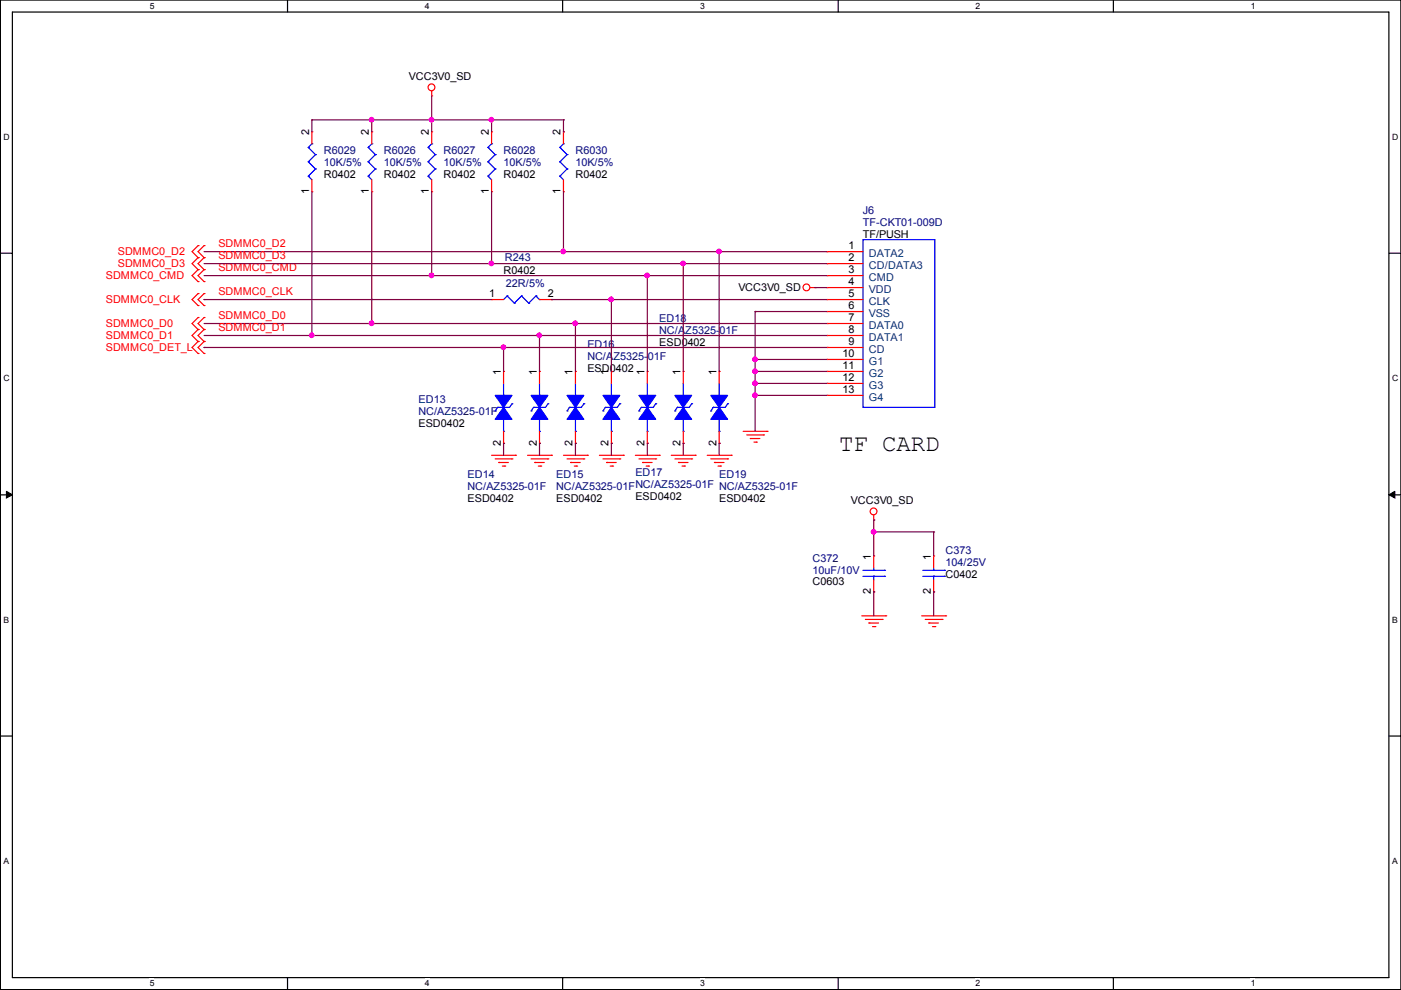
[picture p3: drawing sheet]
<svg xmlns="http://www.w3.org/2000/svg" width="297mm" height="210mm" viewBox="0 0 297 210" stroke-linecap="round" stroke-linejoin="round" font-family="sans-serif">
<path d="M.1 0h296.9v209.8h-296.9zM2.6 2.6h291.9v204.7h-291.9z" fill="none" stroke="#000" stroke-width=".25"/>
<g fill="#fff">
<path d="M31.7 .3h1v1.9h-1z"/>
<path d="M31.7 207.5h1v2h-1z"/>
</g>
<path d="M61 0v2.6M61 207.3v2.5" fill="none" stroke="#000" stroke-width=".25"/>
<g fill="#fff">
<path d="M90.1 .3h.9v1.9h-.9z"/>
<path d="M90.1 207.5h.9v2h-.9z"/>
</g>
<path d="M119.3 0v2.6M119.3 207.3v2.5" fill="none" stroke="#000" stroke-width=".25"/>
<g fill="#fff">
<path d="M148.4 .3h1v1.9h-1z"/>
<path d="M148.4 207.5h1v2h-1z"/>
</g>
<path d="M177.7 0v2.6M177.7 207.3v2.5" fill="none" stroke="#000" stroke-width=".25"/>
<g fill="#fff">
<path d="M206.8 .3h1v1.9h-1z"/>
<path d="M206.8 207.5h1v2h-1z"/>
</g>
<path d="M236.1 0v2.6M236.1 207.3v2.5" fill="none" stroke="#000" stroke-width=".25"/>
<g fill="#fff">
<path d="M265.2 .3h.9v1.9h-.9z"/>
<path d="M265.2 207.5h.9v2h-.9z"/>
<path d="M.8 28.1h1.1v2h-1.1z"/>
<path d="M295.1 28.1h1.2v2h-1.2z"/>
<path d="M.8 79.3h1.1v1.9h-1.1z"/>
<path d="M295.1 79.3h1.2v1.9h-1.2z"/>
</g>
<path d="M.1 53.7h2.5M294.5 53.7h2.5" fill="none" stroke="#000" stroke-width=".25"/>
<g fill="#fff">
<path d="M.8 130.5h1.1v1.9h-1.1z"/>
<path d="M295.1 130.5h1.1v1.9h-1.1z"/>
</g>
<path d="M.1 104.9h2.5M294.5 104.9h2.5" fill="none" stroke="#000" stroke-width=".25"/>
<path d="M1.4 104.2l1.2 .7-1.2 .7zM294.5 104.9l1.2-.7v1.4z" fill="#000" stroke="#000" stroke-width=".21"/>
<g fill="#fff">
<path d="M.8 181.6h1v2h-1z"/>
<path d="M295.1 181.6h1.1v2h-1.1z"/>
</g>
<path d="M.1 156.1h2.5M294.5 156.1h2.5" fill="none" stroke="#000" stroke-width=".25"/>
<g fill="none" stroke="#f00" stroke-width=".25">
<path d="M91.5 19.3v1M66.1 28h.1M66.1 28v2.5M66.1 38.1v2.6M78.8 28h.1M78.8 28v2.5M78.8 38.1v2.6M91.5 20.3h.1M91.5 28h.1M91.5 28v2.5M91.5 38.1v2.6M104.2 28h.1"/>
<path d="M104.2 28v2.5M104.2 38.1v2.6M119.5 28h.1M119.5 28v2.5M119.5 38.1v2.6M42 52.1h.1M42 54.6h.1M42 57.2h.1M42 59.7h.1M42 52.1l-1.3 1.3 1.3 1.2M42 54.6l-1.3 1.3 1.3 1.3M42 57.2l-1.3 1.2 1.3 1.3"/>
<path d="M43.3 52.1h.1M43.3 54.6h.1M43.3 57.2h.1M43.3 59.7h.1M43.3 52.1l-1.3 1.3 1.3 1.2M43.3 54.6l-1.3 1.3 1.3 1.3M43.3 57.2l-1.3 1.2 1.3 1.3M66.1 40.7h.1M78.8 40.7h.1M91.5 40.7h.1M104.2 40.7h.1M119.5 40.7h.1"/>
<path d="M175.3 55.9h.1M175.3 58.4h.1M175.3 53.4h.1M175.3 55.9h7.7M175.3 58.4h7.7M175.3 53.4h7.7M42 62.2h.1M42 64.8h.1M42 67.3h.1M42 69.9h.1M42 72.4h.1M42 74.9h.1"/>
<path d="M42 62.2l-1.3 1.3 1.3 1.3M42 67.3l-1.3 1.3 1.3 1.3M42 69.9l-1.3 1.2 1.3 1.3M42 72.4l-1.3 1.3 1.3 1.2M43.3 62.2h.1M43.3 64.8h.1M43.3 67.3h.1M43.3 69.9h.1M43.3 72.4h.1M43.3 74.9h.1M43.3 62.2l-1.3 1.3 1.3 1.3M43.3 67.3l-1.3 1.3 1.3 1.3"/>
<path d="M43.3 69.9l-1.3 1.2 1.3 1.3M43.3 72.4l-1.3 1.3 1.3 1.2M104.2 63.5h.1M104.2 63.5h2.6M106.8 78.8h.1M106.8 78.8v2.5M114.4 78.8h.1M114.4 78.8v2.5M114.4 63.5h2.5M116.9 63.5h.1M122 78.8h.1M122 78.8v2.5"/>
<path d="M129.6 78.8h.1M129.6 78.8v2.5M137.2 78.8h.1M137.2 78.8v2.5M144.9 78.8h.1M144.9 78.8v2.5M152.5 78.8h.1M152.5 78.8v2.5M171.8 61h1M172.8 61h.1M175.3 61h.1M175.3 63.5h.1"/>
<path d="M175.3 66.1h.1M175.3 68.6h.1M175.3 71.1h.1M175.3 73.7h.1M175.3 76.2h.1M175.3 78.8h.1M175.3 61h7.7M175.3 63.5h7.7M175.3 66.1h7.7M175.3 68.6h7.7M175.3 71.1h7.7M175.3 73.7h7.7"/>
<path d="M175.3 76.2h7.7M175.3 78.8h7.7M104.2 96.5h5.1M105 97.3h3.5M105.7 98.1h.1M105.7 98.1h2.1M106.5 98.8h.5M106.8 94h.1M106.8 91.5v2.5M107 98.8h.1M108.5 97.3h.1M109.3 96.5h.1"/>
<path d="M111.8 96.5h5.1M112.6 97.3h3.6M113.4 98.1h.1M113.4 98.1h2M114.1 98.8h.5M114.4 94h.1M114.4 91.5v2.5M114.6 98.8h.1M116.2 97.3h.1M116.9 96.5h.1M119.5 96.5h5M120.2 97.3h3.6"/>
<path d="M121 98.1h.1M121 98.1h2M121.8 98.8h.5M122 94h.1M122 91.5v2.5M122.3 98.8h.1M123.8 97.3h.1M124.5 96.5h.1M127.1 96.5h5.1M127.8 97.3h3.6M128.6 98.1h.1M128.6 98.1h2"/>
<path d="M129.4 98.8h.5M129.6 94h.1M129.6 91.5v2.5M129.9 98.8h.1M131.4 97.3h.1M132.2 96.5h.1M134.7 96.5h5.1M135.5 97.3h3.5M136.2 98.1h.1M136.2 98.1h2.1M137 98.8h.5M137.2 94h.1"/>
<path d="M137.2 91.5v2.5M137.5 98.8h.1M139 97.3h.1M139.8 96.5h.1M142.3 96.5h5.1M143.1 97.3h3.5M143.8 98.1h.1M143.8 98.1h2.1M144.6 98.8h.5M144.9 94h.1M144.9 91.5v2.5M145.1 98.8h.1"/>
<path d="M146.6 97.3h.1M147.4 96.5h.1M149.9 96.5h5.1M150.7 97.3h3.6M151.5 98.1h.1M151.5 98.1h2M152.2 98.8h.5M152.5 94h.1M152.5 91.5v2.5M152.7 98.8h.1M154.3 97.3h.1M155 96.5h.1"/>
<path d="M157.6 91.5h5M158.3 92.2h3.6M159.1 93h.1M159.1 93h2M159.9 93.7h.5M160.4 93.7h.1M161.9 92.2h.1M162.6 91.5h.1M175.3 81.3h.1M175.3 83.8h.1M175.3 81.3h7.7M175.3 83.8h7.7"/>
<path d="M185.3 110.3h.1M185.3 117.9h.1M185.3 109.2v1.1M185.3 117.9v2.5M198 117.9h.1M198 117.9v2.5M182.7 130.6h5.1M183.5 131.3h3.5M184.2 132.1h.1M184.2 132.1h2.1M185 132.9h.5M185.3 125.5h.1"/>
<path d="M185.3 123v2.5M185.5 132.9h.1M187 131.3h.1M187.8 130.6h.1M195.4 130.6h5.1M196.2 131.3h3.5M196.9 132.1h.1M196.9 132.1h2.1M197.7 132.9h.5M198 125.5h.1M198 123v2.5M198.2 132.9h.1"/>
<path d="M199.7 131.3h.1M200.5 130.6h.1"/>
<circle cx="91.5" cy="18.5" r=".72"/>
<circle cx="171" cy="60.9" r=".72"/>
<circle cx="185.2" cy="108.4" r=".72"/>
</g>
<g fill="none" stroke="#00f" stroke-width=".25">
<path d="M65.4 37.4h.1M65.4 34.3h.1M65.4 31.3h.1M65.4 37.4l.7 .7M65.4 34.3l1.5 1.5M65.4 31.3l1.5 1.5M66.1 30.5h.1M66.1 30.5l-.7 .8M66.9 35.8h.1M66.9 32.8h.1M66.9 35.8l-1.5 1.6M66.9 32.8l-1.5 1.5"/>
<path d="M78.1 37.4h.1M78.1 34.3h.1M78.1 31.3h.1M78.1 37.4l.7 .7M78.1 34.3l1.5 1.5M78.1 31.3l1.5 1.5M78.8 30.5h.1M78.8 30.5l-.7 .8M79.6 35.8h.1M79.6 32.8h.1M79.6 35.8l-1.5 1.6M79.6 32.8l-1.5 1.5"/>
<path d="M90.8 37.4h.1M90.8 34.3h.1M90.8 31.3h.1M90.8 37.4l.7 .7M90.8 34.3l1.5 1.5M90.8 31.3l1.5 1.5M91.5 30.5h.1M91.5 30.5l-.7 .8M92.3 35.8h.1M92.3 32.8h.1M92.3 35.8l-1.5 1.6M92.3 32.8l-1.5 1.5"/>
<path d="M103.5 37.4h.1M103.5 34.3h.1M103.5 31.3h.1M103.5 37.4l.7 .7M103.5 34.3l1.5 1.5M103.5 31.3l1.5 1.5M104.2 30.5h.1M104.2 30.5l-.7 .8M105 35.8h.1M105 32.8h.1M105 35.8l-1.5 1.6M105 32.8l-1.5 1.5"/>
<path d="M118.7 37.4h.1M118.7 34.3h.1M118.7 31.3h.1M118.7 37.4l.8 .7M118.7 34.3l1.5 1.5M118.7 31.3l1.5 1.5M119.5 30.5h.1M119.5 30.5l-.8 .8M120.2 35.8h.1M120.2 32.8h.1M120.2 35.8l-1.5 1.6M120.2 32.8l-1.5 1.5"/>
<path d="M183 50.8h15.2v35.6h-15.2zM107.5 62.8h.1M107.5 62.8l-.7 .7M107.5 62.8l1.6 1.5M109.1 64.3h.1M110.6 62.8h.1M110.6 62.8l-1.5 1.5M110.6 62.8l1.5 1.5M112.1 64.3h.1M113.6 62.8h.1M113.6 62.8l-1.5 1.5M113.6 62.8l.8 .7"/>
<path d="M114.4 63.5h.1M105 87.1h.1M105.5 86.4h.1M105.5 86.4l-.5 .7M106.8 83.8h.1M106.8 91.5h.1M106.8 81.3v2.5M106.8 88.9v2.6M108.5 85.6h.1M108.5 85.6l-.5 .8h-2.5M112.6 87.1h.1M113.1 86.4h.1"/>
<path d="M113.1 86.4l-.5 .7M114.4 83.8h.1M114.4 91.5h.1M114.4 81.3v2.5M114.4 88.9v2.6M116.2 85.6h.1M116.2 85.6l-.5 .8h-2.6M120.2 87.1h.1M120.7 86.4h.1M120.7 86.4l-.5 .7M122 83.8h.1M122 91.5h.1"/>
<path d="M122 81.3v2.5M122 88.9v2.6M123.8 85.6h.1M123.8 85.6l-.5 .8h-2.6M127.8 87.1h.1M128.4 86.4h.1M128.4 86.4l-.6 .7M129.6 83.8h.1M129.6 91.5h.1M129.6 81.3v2.5M129.6 88.9v2.6M131.4 85.6h.1"/>
<path d="M131.4 85.6l-.5 .8h-2.5M135.5 87.1h.1M136 86.4h.1M136 86.4l-.5 .7M137.2 83.8h.1M137.2 91.5h.1M137.2 81.3v2.5M137.2 88.9v2.6M139 85.6h.1M139 85.6l-.5 .8h-2.5M143.1 87.1h.1M143.6 86.4h.1"/>
<path d="M143.6 86.4l-.5 .7M144.9 83.8h.1M144.9 91.5h.1M144.9 81.3v2.5M144.9 88.9v2.6M146.6 85.6h.1M146.6 85.6l-.5 .8h-2.5M150.7 87.1h.1M151.2 86.4h.1M151.2 86.4l-.5 .7M152.5 83.8h.1M152.5 91.5h.1"/>
<path d="M152.5 81.3v2.5M152.5 88.9v2.6M154.3 85.6h.1M154.3 85.6l-.5 .8h-2.6M183 122.2h4.5M183 120.9h4.5M185.3 120.9h.1M185.3 122.2h.1M185.3 120.4v.5M185.3 122.2v.8M187.5 122.2h.1M187.5 120.9h.1"/>
<path d="M195.7 122.2h4.5M195.7 120.9h4.5M198 120.9h.1M198 122.2h.1M198 120.4v.5M198 122.2v.8M200.2 122.2h.1M200.2 120.9h.1"/>
</g>
<g fill="#00f" stroke="#00f" stroke-width=".25">
<path d="M127.8 83.8h3.6l-1.8 2.6z" fill-rule="evenodd"/>
<path d="M129.6 86.4l1.8 2.5h-3.6z" fill-rule="evenodd"/>
<path d="M112.6 83.8h3.6l-1.8 2.6z" fill-rule="evenodd"/>
<path d="M114.4 86.4l1.8 2.5h-3.6z" fill-rule="evenodd"/>
<path d="M150.7 83.8h3.6l-1.8 2.6z" fill-rule="evenodd"/>
<path d="M152.5 86.4l1.8 2.5h-3.6z" fill-rule="evenodd"/>
<path d="M105 83.8h3.5l-1.7 2.6z" fill-rule="evenodd"/>
<path d="M106.8 86.4l1.7 2.5h-3.5z" fill-rule="evenodd"/>
<path d="M135.5 83.8h3.5l-1.8 2.6z" fill-rule="evenodd"/>
<path d="M137.2 86.4l1.8 2.5h-3.5z" fill-rule="evenodd"/>
<path d="M120.2 83.8h3.6l-1.8 2.6z" fill-rule="evenodd"/>
<path d="M122 86.4l1.8 2.5h-3.6z" fill-rule="evenodd"/>
<path d="M143.1 83.8h3.5l-1.7 2.6z" fill-rule="evenodd"/>
<path d="M144.9 86.4l1.7 2.5h-3.5z" fill-rule="evenodd"/>
</g>
<g fill="none" stroke="#800040" stroke-width=".25">
<path d="M66.1 25.4h.1M66.1 25.4v2.6M66.1 25.4h53.4M78.8 25.4h.1M78.8 25.4v2.6M91.5 25.4h.1M91.5 20.3v7.7M104.2 25.4h.1M104.2 25.4v2.6M119.5 28h.1M119.5 25.4h.1M119.5 25.4v2.6"/>
<path d="M43.3 58.4h132M43.3 53.4h132M43.3 55.9h132M66.1 40.7v30.4M78.8 40.7v27.9M91.5 58.4h.1M91.5 40.7v17.7M104.2 55.9h.1M104.2 40.7v15.2M119.5 53.4h.1M119.5 40.7v12.7M137.2 58.4h.1"/>
<path d="M137.2 58.4v20.4M144.9 55.9h.1M144.9 55.9v22.9M152.5 53.4h.1M152.5 53.4v25.4M43.3 73.7h.1M43.3 63.5h.1M43.3 73.7h132M43.3 68.6h132M43.3 71.1h132M43.3 63.5h60.9M66.1 71.1h.1"/>
<path d="M78.8 68.6h.1M106.8 73.7h.1M106.8 73.7v5.1M114.4 71.1h.1M114.4 71.1v7.7M116.9 63.5h.1M116.9 63.5h58.4M122 68.6h.1M122 68.6v10.2M129.6 63.5h.1M129.6 63.5v15.3M160.1 78.8h.1"/>
<path d="M160.1 76.2h.1M160.1 66.1h.1M160.1 66.1v25.4M160.1 78.8h15.2M160.1 76.2h15.2M160.1 66.1h15.2M172.8 61h.1M172.8 61h2.5M106.8 94h.1M106.8 94v2.5M114.4 94h.1M114.4 94v2.5"/>
<path d="M122 94h.1M122 94v2.5M129.6 94h.1M129.6 94v2.5M137.2 94h.1M137.2 94v2.5M144.9 94h.1M144.9 94v2.5M152.5 94h.1M152.5 94v2.5M160.1 83.8h.1M160.1 81.3h.1"/>
<path d="M160.1 83.8h15.2M160.1 81.3h15.2M185.3 112.8h.1M185.3 110.3h.1M185.3 110.3v7.6M185.3 112.8h12.7M198 112.8h.1M198 112.8v5.1M185.3 125.5h.1M185.3 125.5v5.1M198 125.5h.1M198 125.5v5.1"/>
</g>
<g fill="#f0f" stroke="#f0f" stroke-width=".25">
<circle cx="137.2" cy="58.4" r=".47"/>
<circle cx="185.2" cy="112.7" r=".47"/>
<circle cx="160.1" cy="83.8" r=".47"/>
<circle cx="106.7" cy="73.6" r=".47"/>
<circle cx="122" cy="68.6" r=".47"/>
<circle cx="91.5" cy="58.4" r=".47"/>
<circle cx="114.3" cy="71.1" r=".47"/>
<circle cx="144.8" cy="55.9" r=".47"/>
<circle cx="160.1" cy="81.3" r=".47"/>
<circle cx="160.1" cy="78.7" r=".47"/>
<circle cx="160.1" cy="76.2" r=".47"/>
<circle cx="129.6" cy="63.5" r=".47"/>
<circle cx="104.2" cy="55.9" r=".47"/>
<circle cx="119.4" cy="53.3" r=".47"/>
<circle cx="152.4" cy="53.3" r=".47"/>
<circle cx="78.8" cy="68.6" r=".47"/>
<circle cx="66.1" cy="71.1" r=".47"/>
<circle cx="78.8" cy="25.4" r=".47"/>
<circle cx="91.5" cy="25.4" r=".47"/>
<circle cx="104.2" cy="25.4" r=".47"/>
</g>
<text font-size="5.1" x="177.9" y="95.6">TF CARD</text>
<g font-size="2.3">
<text x="86.7" y="16.9">VCC3V0_SD</text>
<text x="65.5" y="28.7" transform="rotate(-90 65.5 28.7)">2</text>
<text x="78.2" y="28.7" transform="rotate(-90 78.2 28.7)">2</text>
<text x="90.9" y="28.7" transform="rotate(-90 90.9 28.7)">2</text>
<text x="103.6" y="28.7" transform="rotate(-90 103.6 28.7)">2</text>
<text x="118.9" y="28.7" transform="rotate(-90 118.9 28.7)">2</text>
<text x="65.5" y="41.2" transform="rotate(-90 65.5 41.2)">1</text>
<text x="68.7" y="37.8">R0402</text>
<text x="78.2" y="41.2" transform="rotate(-90 78.2 41.2)">1</text>
<text x="81.4" y="37.8">R0402</text>
<text x="90.9" y="41.2" transform="rotate(-90 90.9 41.2)">1</text>
<text x="94.1" y="37.8">R0402</text>
<text x="103.6" y="41.2" transform="rotate(-90 103.6 41.2)">1</text>
<text x="106.8" y="37.8">R0402</text>
<text x="118.9" y="41.2" transform="rotate(-90 118.9 41.2)">1</text>
<text x="122" y="37.8">R0402</text>
<text x="179.9" y="52.8">1</text>
<text x="183" y="50.5">TF/PUSH</text>
<text x="106.8" y="58.1">R0402</text>
<text x="179.9" y="55.3">2</text>
<text x="179.9" y="57.8">3</text>
<text x="103.7" y="62.9">1</text>
<text x="116.2" y="62.9">2</text>
<text x="156.5" y="61.7">VCC3V0_SD</text>
<text x="179.9" y="60.4">4</text>
<text x="179.9" y="62.9">5</text>
<text x="179.9" y="65.5">6</text>
<text x="179.9" y="68">7</text>
<text x="179.9" y="70.5">8</text>
<text x="139.8" y="73.3">ESD0402</text>
<text x="178.6" y="75.6">10</text>
<text x="179.9" y="73.1">9</text>
<text x="106.2" y="79.5" transform="rotate(-90 106.2 79.5)">1</text>
<text x="113.8" y="79.5" transform="rotate(-90 113.8 79.5)">1</text>
<text x="121.4" y="79.5" transform="rotate(-90 121.4 79.5)">1</text>
<text x="124.5" y="78.9">ESD0402</text>
<text x="129" y="79.5" transform="rotate(-90 129 79.5)">1</text>
<text x="136.7" y="79.5" transform="rotate(-90 136.7 79.5)">1</text>
<text x="144.3" y="79.5" transform="rotate(-90 144.3 79.5)">1</text>
<text x="151.9" y="79.5" transform="rotate(-90 151.9 79.5)">1</text>
<text x="178.6" y="78.2">11</text>
<text x="178.6" y="80.7">12</text>
<text x="178.6" y="83.2">13</text>
<text x="88.7" y="90.6">ESD0402</text>
<text x="106.2" y="94.5" transform="rotate(-90 106.2 94.5)">2</text>
<text x="113.8" y="94.5" transform="rotate(-90 113.8 94.5)">2</text>
<text x="121.4" y="94.5" transform="rotate(-90 121.4 94.5)">2</text>
<text x="129" y="94.5" transform="rotate(-90 129 94.5)">2</text>
<text x="136.7" y="94.5" transform="rotate(-90 136.7 94.5)">2</text>
<text x="144.3" y="94.5" transform="rotate(-90 144.3 94.5)">2</text>
<text x="151.9" y="94.5" transform="rotate(-90 151.9 94.5)">2</text>
<text x="99.1" y="106.4">ESD0402</text>
<text x="117.9" y="106.4">ESD0402</text>
<text x="134.7" y="106.1">ESD0402</text>
<text x="152.5" y="106.4">ESD0402</text>
<text x="180.4" y="106.9">VCC3V0_SD</text>
<text x="184.7" y="118.6" transform="rotate(-90 184.7 118.6)">1</text>
<text x="197.4" y="118.6" transform="rotate(-90 197.4 118.6)">1</text>
<text x="172.3" y="124.1">C0603</text>
<text x="184.7" y="126" transform="rotate(-90 184.7 126)">2</text>
<text x="197.4" y="126" transform="rotate(-90 197.4 126)">2</text>
<text x="200.5" y="122.6">C0402</text>
</g>
<g font-size="2.3" fill="#000080">
<text x="68.7" y="32.7">R6029</text>
<text x="68.7" y="35.2">10K/5%</text>
<text x="81.4" y="32.7">R6026</text>
<text x="81.4" y="35.2">10K/5%</text>
<text x="94.1" y="32.7">R6027</text>
<text x="94.1" y="35.2">10K/5%</text>
<text x="106.8" y="32.7">R6028</text>
<text x="106.8" y="35.2">10K/5%</text>
<text x="122" y="32.7">R6030</text>
<text x="122" y="35.2">10K/5%</text>
<text x="183" y="45.4">J6</text>
<text x="183" y="47.9">TF-CKT01-009D</text>
<text x="107" y="55.3">R243</text>
<text x="107.3" y="60.9">22R/5%</text>
<text x="139.8" y="68.3">ED18</text>
<text x="139.8" y="70.8">NC/AZ5325-01F</text>
<text x="124.5" y="73.8">ED16</text>
<text x="124.5" y="76.4">NC/AZ5325-01F</text>
<text x="88.7" y="85.5">ED13</text>
<text x="88.7" y="88.1">NC/AZ5325-01F</text>
<text x="99.1" y="101.3">ED14</text>
<text x="117.9" y="101.3">ED15</text>
<text x="134.7" y="101">ED17</text>
<text x="152.5" y="101.3">ED19</text>
<text x="99.1" y="103.8">NC/AZ5325-01F</text>
<text x="117.9" y="103.8">NC/AZ5325-01FNC/AZ5325-01F NC/AZ5325-01F</text>
<text x="172.3" y="119.1">C372</text>
<text x="200.5" y="117.5">C373</text>
<text x="172.3" y="121.6">10uF/10V</text>
<text x="200.5" y="120.1">104/25V</text>
</g>
<g font-size="2.3" fill="#f00">
<text x="46.3" y="52.4">SDMMC0_D2</text>
<text x="22.4" y="59.1">SDMMC0_CMD</text>
<text x="25" y="54">SDMMC0_D2</text>
<text x="25" y="56.6">SDMMC0_D3</text>
<text x="46.3" y="57.5">SDMMC0_CMD</text>
<text x="46.3" y="55">SDMMC0_D3</text>
<text x="22.4" y="64.2">SDMMC0_CLK</text>
<text x="46.3" y="62.6">SDMMC0_CLK</text>
<text x="22.4" y="69.3">SDMMC0_D0</text>
<text x="22.4" y="71.8">SDMMC0_D1</text>
<text x="46.3" y="67.7">SDMMC0_D0</text>
<text x="46.3" y="70.2">SDMMC0_D1</text>
<text x="22.4" y="74.4">SDMMC0_DET_L</text>
</g>
<g font-size="2.3" fill="#004080">
<text x="184.2" y="57">CD/DATA3</text>
<text x="184.2" y="59.5">CMD</text>
<text x="184.2" y="54.5">DATA2</text>
<text x="184.2" y="62.1">VDD</text>
<text x="184.2" y="64.6">CLK</text>
<text x="184.2" y="67.2">VSS</text>
<text x="184.2" y="69.7">DATA0</text>
<text x="184.2" y="72.2">DATA1</text>
<text x="184.2" y="74.8">CD</text>
<text x="184.2" y="77.3">G1</text>
<text x="184.2" y="79.9">G2</text>
<text x="184.2" y="82.4">G3</text>
<text x="184.2" y="84.9">G4</text>
</g>
<g font-size="1.8">
<text x="31.7" y="1.9">5</text>
<text x="90.1" y="1.9">4</text>
<text x="148.4" y="1.9">3</text>
<text x="206.8" y="1.9">2</text>
<text x="265.2" y="1.9">1</text>
<text x=".8" y="29.7">D</text>
<text x="295.1" y="29.7">D</text>
<text x=".8" y="80.9">C</text>
<text x="295.1" y="80.9">C</text>
<text x=".8" y="132.1">B</text>
<text x="295.1" y="132.1">B</text>
<text x=".8" y="183.2">A</text>
<text x="295.1" y="183.2">A</text>
<text x="31.7" y="209.1">5</text>
<text x="90.1" y="209.1">4</text>
<text x="148.4" y="209.1">3</text>
<text x="206.8" y="209.1">2</text>
<text x="265.2" y="209.1">1</text>
</g>
</svg>
